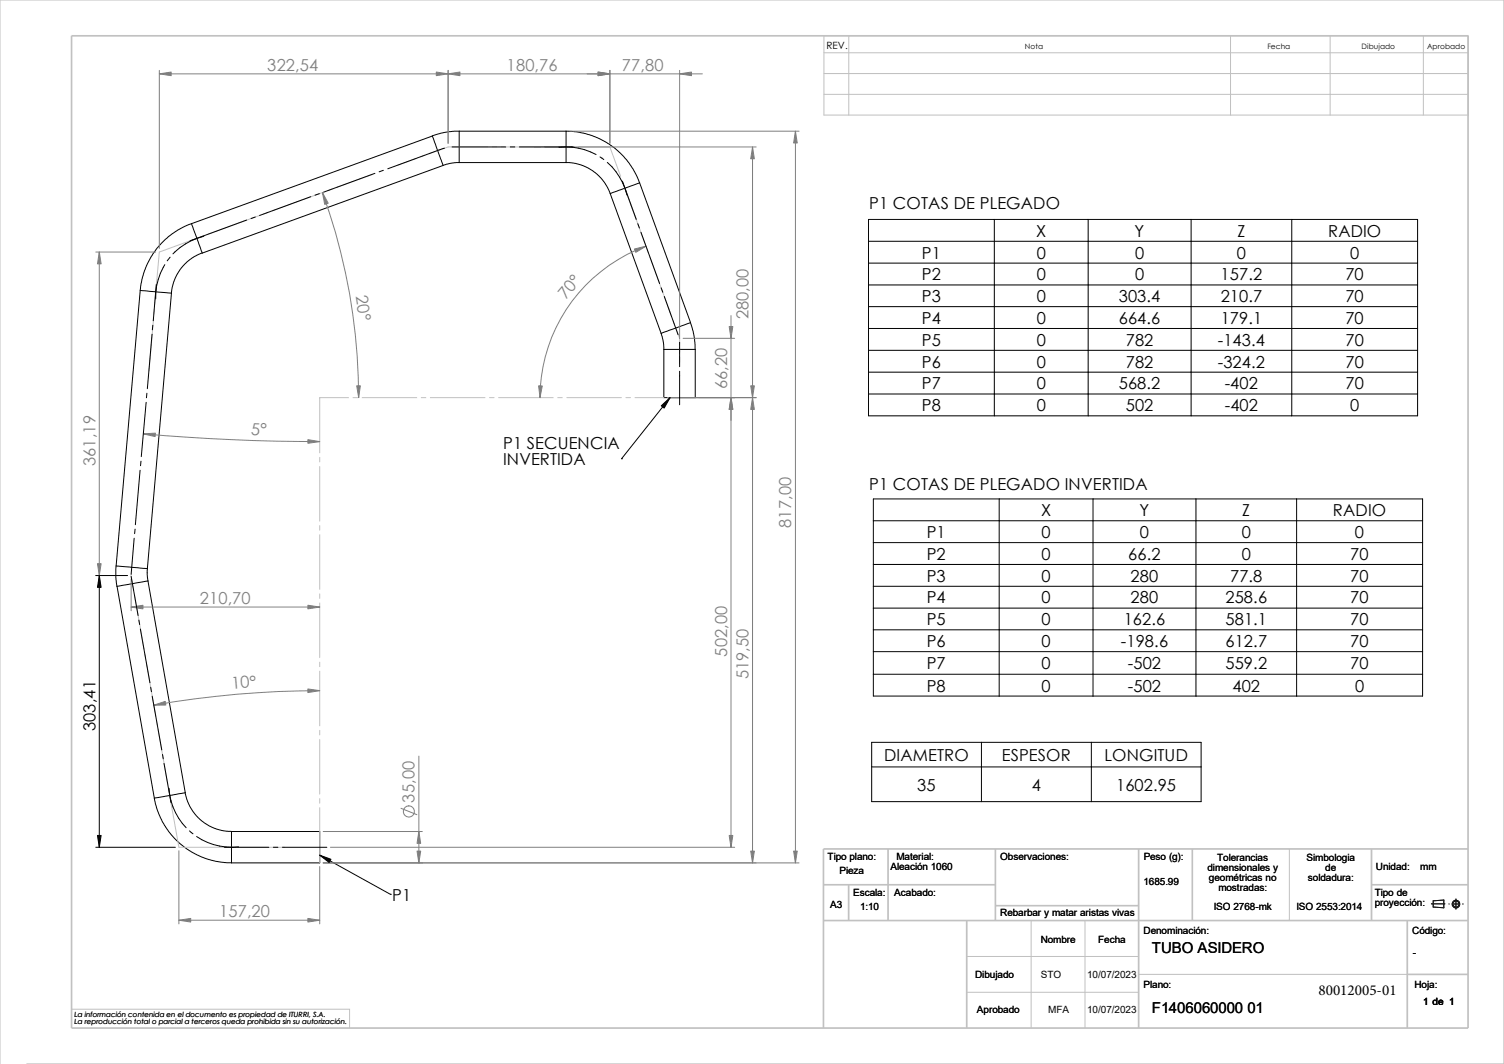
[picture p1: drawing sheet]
<svg xmlns="http://www.w3.org/2000/svg" width="420mm" height="297mm" viewBox="0 0 420 297" stroke-linecap="round" stroke-linejoin="round" font-family="sans-serif">
<g fill="none" stroke="#c0c0c0" stroke-width=".28">
<path d="M230.1 10h179.9v22.1h-179.9zM230.1 14.7h179.9M237 10v22.1M343.6 10v22.1M371.4 10v22.1M397.5 10v22.1M230.1 26.3h179.9M230.1 20.5h179.9M74.8 59.3l-1.1 .4M90.4 53.6l-14.4 5.2M92.8 52.7l-1.2 .5M104.1 48.7l-10.2 3.6"/>
<path d="M116.2 44.2l-5.2 2M118.6 43.3l-1.2 .5M136.2 41h-11.1l-5.3 1.9M137.5 41h1.2M140 41h17.9M159.2 41h1.2M161.7 41h8.6l3 8.2M173.7 50.4l.5 1.2M175.2 54.5l.4 1.2M176.1 56.9l.3 .8M44.5 70.3l-1.3 14.7M54.6 66.7l-10.1 3.7"/>
<path d="M56.9 65.8l-1.1 .5M72.5 60.2l-14.4 5.2M177.6 61l-3.1-8.5 5.7 15.7M180.6 69.3l.5 1.3M181.5 71.8l6 16.5M42.9 88.8l-1.3 14.7M43.1 86.3l-.1 1.2M188 89.5l.4 1.2M188.8 91.9l1 2.5M189.8 94.4v1.5M189.8 97.2v1.3M189.8 99.7v1.5"/>
<path d="M97.3 111h-8v15.4M98.6 111h1.3M101.1 111h15.3M117.6 111h1.3M120.2 111h15.2M136.7 111h1.3M139.2 111h15.3M155.7 111h1.3M158.3 111h15.2M174.8 111h1.3M177.3 111h8.1M89.3 127.7v1.2"/>
<path d="M89.3 130.2v15.3M89.3 146.7v1.3M89.3 149.3v15.2M36.6 160.6l.3 1.7M37.1 163.6l.2 1.2M37.5 166.1l.3 1.7M37.8 167.2l2.4 14M89.3 165.8v1.2M89.3 168.3v15.3M40.4 182.5l.2 1.2M40.9 185l2.6 15M89.3 184.8v1.3"/>
<path d="M89.3 187.4v15.2M43.7 201.2l.2 1.3M44.2 203.7l2.6 15M47 220l.2 1.2M89.3 203.9v1.2M89.3 206.4v15.3M47.5 222.5l2.5 14M50 236.5h12.7M64 236.5h1.3M66.5 236.5h12.9M89.3 222.9v1.3M89.3 225.5v15.4"/>
<path d="M360 237v20M288 257v30M303 257v30M270 277h48M270 267h48M318 272h75M0 297v-297h419.9v297h-412.4M20 281.7h77.6v5.3"/>
</g>
<g fill="none" stroke="#c0c0c0" stroke-width=".47">
<path d="M20 10h390v277h-390zM248 237v20M278 237v20M318 237v50M333 237v20M383 237v20M410 237h-180v50M230 247h48M230 257h180M237 247v10M270 257v30M278 252.8h40"/>
<path d="M383 247h27M393 257v30M393 272h17"/>
</g>
<g fill="none" stroke="#191924" stroke-width=".28">
<path d="M399.7 252.3h3.8M400.2 251.5l3-.3v2.2l-3-.2zM404.6 252.3h.1M405.9 252.3h1.3M406.6 251v2.8M408.5 252.3h.1"/>
<circle cx="406.6" cy="252.4" r="1.07"/>
<circle cx="406.6" cy="252.4" r=".86"/>
</g>
<g fill="none" stroke="#000" stroke-width=".28">
<path d="M128.2 36.6l-4.2 .4-3.3 .9M128.2 36.6v8.8M128.2 36.6h29.9M158.1 36.6l2.8 .2 3.6 .8 2.8 1.1 2.8 1.5 2.9 2.3 2 2.2 1.7 2.4 1.9 3.9M158.1 36.6v8.8M86.8 54.9l-14.3 5.3M89.2 54.1l-1.2 .4M104.7 48.4l-14.3 5.2M107.1 47.5l-1.2 .5M123.7 46.2l-67.2 24.5-3-8.3M123.7 46.2l-3-8.2-67.2 24.4M124.1 41.4l-15.8 5.7"/>
<path d="M126.2 41h15M128.2 45.4l-2 .1-2.5 .7M128.2 45.4h29.9M142.5 41h1.3M145 41h15.1M156.1 41.1a18 18 0 0 1 10.4 2M158.1 45.4l2 .1 2.1 .5 2.1 .9 1.4 .9 2.6 2.5 1.3 2 .8 1.7M167.6 43.8l1 .7M169.6 45.3a17.9 17.9 0 0 1 5.5 9.1M173.8 50.6l3.9 10.7M178.6 51l14.2 39M178.6 51l-8.2 3 14.2 39"/>
<path d="M43.6 79.4l-.8 10.1M46 73.9a17.8 17.8 0 0 0-2.5 9.5M47.5 71.8l-.8 1M53.5 62.4l-2.5 1.1-3 1.8-1.9 1.5-2.5 2.8-1.4 2-1.8 3.9-.8 2.5-.4 3.1M56.4 70.6l-1.9 .9-1.5 1-2.7 2.7-1 1.7-.8 1.8-.6 3.1M56.9 66a18.1 18.1 0 0 0-8.6 4.9M68.9 61.4l-15.8 5.8M71.3 60.6l-1.2 .4M178.1 62.4l.5 1.3M179 64.9l5.2 14.3M242.5 61.3h153.4v54.8h-153.4zM242.5 67.4h153.4"/>
<path d="M242.5 73.4h153.4M242.5 79.5h153.4M277.7 61.3v54.8M303.9 61.3v54.8M332.6 61.3v54.8M360.7 61.3v54.8M39.2 81.1l-6.8 76.9M39.2 81.1l8.7 .7M42.5 93.3l-1.4 15.2M42.7 90.8l-.2 1.3M47.9 81.8l-6.8 77M184.6 93l.6 2 .2 2.5"/>
<path d="M184.6 80.3l.5 1.3M185.4 97.5v13.5h8.7v-13.5M185.4 97.5h8.7M185.5 82.8l3.9 10.6M189.8 95.5v6.9M192.8 90l.9 3.3 .4 4.2M192.8 90l-8.2 3M242.5 85.6h153.4M242.5 91.7h153.4M242.5 97.8h153.4M40.8 112.3l-1.3 15.2M41 109.8l-.1 1.2"/>
<path d="M187.1 111l-13.5 17.1M189.8 103.6v9.4M242.5 103.9h153.4M242.5 110h153.4M39.1 131.3l-1.3 15.2M39.4 128.7l-.2 1.3M173.6 128.1h.1M243.9 139.3h153.4v55h-153.4zM279 139.3v55M305.2 139.3v55M334 139.3v55M362.1 139.3v55"/>
<path d="M32.4 158l-.1 3.2 .3 2.5M32.4 158l8.7 .8M37.5 150.2l-.9 10.2M37.7 147.7l-.1 1.3M41.1 158.7l.2 3.5M243.9 145.4h153.4M243.9 151.5h153.4M243.9 157.6h153.4M26.8 160.7h8.8M27.7 160.7v75.8M32.7 163.7l10.4 59.1M36.6 160.9l2 10.9"/>
<path d="M38.8 173.1l.2 1.2M39.2 175.6l2.7 15M41.3 162.2l10.4 59.1-8.6 1.5M41.3 162.2l-8.6 1.5M243.9 163.7h153.4M243.9 169.8h153.4M243.9 175.8h153.4M42.1 191.9l.2 1.2M42.5 194.4l2.7 14.9M243.9 181.9h153.4M243.9 188.2h153.4M45.4 210.6l.2 1.2"/>
<path d="M45.8 213.1l2 10.9M243.4 207.2h92v16.6h-92zM243.4 214.1h92M274.1 207.2v16.6M304.8 207.2v16.6M26.8 236.5h22.2M43.1 222.8l.9 3.6 1.3 3 1.8 2.7 3.1 3.3 3.2 2.4 3.7 1.7 3.1 .9 4.4 .4M47.2 220a17.1 17.1 0 0 0 4.8 11.1M51.7 221.3l.5 1.9 .8 2 1.4 2 1.5 1.6 2.1 1.5 1.9 .9 2.2 .7 2.5 .2M52.9 231.9l1 .8M54.9 233.5a17.4 17.4 0 0 0 11.7 2.9M62.7 236.5h12.4"/>
<path d="M64.6 232.1h24.7v8.8h-24.7M64.6 232.1v8.8M76.3 236.5h1.3M78.9 236.5h12.4M89.3 238.7l19.7 10.9M109 249.6h.1"/>
</g>
<g fill="none" stroke="#808080" stroke-width=".28">
<path d="M44.5 19.6v49.7M125.1 19.6v20.4M170.3 19.6v20.4M189.8 19.6v74.9M44.5 20.6h151.6M159 36.6h64.1M222.1 36.6v204.3M90 53.8a166.6 166.6 0 0 1 10.2 57.2M152.1 41h59.1M210.1 41v199.9M26.8 70.4h16.7M27.7 70.4v90.3"/>
<path d="M180.4 68.7a45 45 0 0 0-29.6 42.3M190.8 94.4h14.3M204.1 88.1v148.4M186.4 111h24.8M40 121.1a573.5 573.5 0 0 0 49.3 2.2M26.8 160.7h8.8M36.6 161.7v8.8M36.6 169.5h52.7M89.3 192.8a265.5 265.5 0 0 0-46.3 4.1M117 211.1v29.8M50 237.5v20.4M90.3 232.1h27.6"/>
<path d="M92.3 236.5h112.8M112 225.6l4.4 1.8M50 256.9h39.3M89.3 241.9v16M90.3 240.9h132.8"/>
<circle cx="114.2" cy="226.5" r="1.56"/>
</g>
<g fill="#808080" stroke="#808080" stroke-width=".28">
<path d="M50 256.9l3.3-.5v1z"/>
<path d="M86 256.4l3.3 .5-3.3 .5z"/>
<path d="M36.6 169.5l3.3-.5v1z"/>
<path d="M86 169l3.3 .5-3.3 .5z"/>
<path d="M27.7 70.4l.5 3.3h-1z"/>
<path d="M27.2 157.4h1l-.5 3.3z"/>
<path d="M121.8 20.1l3.3 .5-3.3 .5z"/>
<path d="M44.5 20.6l3.3-.5v1z"/>
<path d="M167 20.1l3.3 .5-3.3 .5z"/>
<path d="M125.1 20.6l3.3-.5v1z"/>
<path d="M189.8 20.6l3.3-.5v1z"/>
<path d="M40 121.1l3.4-.2-.1 1z"/>
<path d="M86 122.7l3.3 .6-3.3 .4z"/>
<path d="M86 192.3l3.3 .5-3.3 .5z"/>
<path d="M43 196.9l3.1-1.1 .2 1z"/>
<path d="M99.6 107.7h1l-.4 3.3z"/>
<path d="M90 53.8l1.7 2.9-1 .4z"/>
<path d="M177.2 69.5l3.2-.8-2.9 1.7z"/>
<path d="M150.4 107.7h1l-.6 3.3z"/>
<path d="M203.6 91.1h1l-.5 3.3z"/>
<path d="M204.1 111l.5 3.3h-1z"/>
<path d="M210.1 41l.6 3.3h-1.1z"/>
<path d="M209.6 107.7h1.1l-.6 3.3z"/>
<path d="M203.6 233.2h1l-.5 3.3z"/>
<path d="M209.6 237.6h1.1l-.6 3.3z"/>
<path d="M210.1 111l.6 3.3h-1.1z"/>
<path d="M117 232.1l.5 3.3h-1z"/>
<path d="M116.5 237.6h1l-.5 3.3z"/>
<path d="M222.1 36.6l.5 3.3h-1z"/>
<path d="M221.6 237.6h1l-.5 3.3z"/>
</g>
<path d="M184.7 113.3l2.4-2.3-1.6 2.9zM27.7 160.7l.5 3.3h-1zM27.2 233.2h1l-.5 3.3zM89.3 238.7l3.1 1.2-.5 .8z" fill="#000" stroke="#000" stroke-width=".28"/>
<g font-size="4.6" fill="#808080">
<text x="74.6" y="19.7">322,54</text>
<text x="141.5" y="19.7">180,76</text>
<text x="173.7" y="19.7">77,80</text>
<text x="99.3" y="82.7" transform="rotate(81 99.3 82.7)">20°</text>
<text x="158" y="83.7" transform="rotate(-50 158 83.7)">70°</text>
<text x="209" y="89.1" transform="rotate(-90 209 89.1)">280,00</text>
<text x="203" y="108.7" transform="rotate(-90 203 108.7)">66,20</text>
<text x="70" y="121.4" transform="rotate(2 70 121.4)">5°</text>
<text x="26.6" y="130.1" transform="rotate(-90 26.6 130.1)">361,19</text>
<text x="221" y="147.4" transform="rotate(-90 221 147.4)">817,00</text>
<text x="55.8" y="168.5">210,70</text>
<text x="203" y="183.3" transform="rotate(-90 203 183.3)">502,00</text>
<text x="209" y="189.7" transform="rotate(-90 209 189.7)">519,50</text>
<text x="64.7" y="192.4" transform="rotate(-4 64.7 192.4)">10°</text>
<text x="115.8" y="224" transform="rotate(-90 115.8 224)">35,00</text>
<text x="61.2" y="255.9">157,20</text>
</g>
<g font-size="4.6">
<text x="242.7" y="58.4">P1 COTAS DE PLEGADO</text>
<text x="289.3" y="66.1">X</text>
<text x="316.8" y="66.1">Y</text>
<text x="345.5" y="66.1">Z</text>
<text x="370.9" y="66.1">RADIO</text>
<text x="257.4" y="72.2">P1</text>
<text x="289.5" y="72.2">0</text>
<text x="317" y="72.2">0</text>
<text x="345.4" y="72.2">0</text>
<text x="377" y="72.2">0</text>
<text x="257.4" y="78.2">P2</text>
<text x="289.5" y="78.2">0</text>
<text x="316.9" y="78.2">0</text>
<text x="340.9" y="78.2">157.2</text>
<text x="375.7" y="78.2">70</text>
<text x="257.4" y="84.3">P3</text>
<text x="289.5" y="84.3">0</text>
<text x="312.4" y="84.3">303.4</text>
<text x="340.9" y="84.3">210.7</text>
<text x="375.7" y="84.3">70</text>
<text x="257.4" y="90.4">P4</text>
<text x="289.5" y="90.4">0</text>
<text x="312.4" y="90.4">664.6</text>
<text x="340.9" y="90.4">179.1</text>
<text x="375.7" y="90.4">70</text>
<text x="257.4" y="96.5">P5</text>
<text x="289.5" y="96.5">0</text>
<text x="314.4" y="96.5">782</text>
<text x="340.1" y="96.5">-143.4</text>
<text x="375.7" y="96.5">70</text>
<text x="257.4" y="102.6">P6</text>
<text x="289.5" y="102.6">0</text>
<text x="314.4" y="102.6">782</text>
<text x="340.1" y="102.6">-324.2</text>
<text x="375.7" y="102.6">70</text>
<text x="257.4" y="108.7">P7</text>
<text x="289.5" y="108.7">0</text>
<text x="312.4" y="108.7">568.2</text>
<text x="342" y="108.7">-402</text>
<text x="375.7" y="108.7">70</text>
<text x="257.4" y="114.8">P8</text>
<text x="289.5" y="114.8">0</text>
<text x="314.4" y="114.8">502</text>
<text x="342" y="114.8">-402</text>
<text x="377" y="114.8">0</text>
<text x="140.5" y="125.3">P1 SECUENCIA</text>
<text x="140.5" y="129.9">INVERTIDA</text>
<text x="242.7" y="136.8">P1 COTAS DE PLEGADO INVERTIDA</text>
<text x="290.7" y="144.1">X</text>
<text x="318.2" y="144.1">Y</text>
<text x="346.9" y="144.1">Z</text>
<text x="372.2" y="144.1">RADIO</text>
<text x="258.8" y="150.2">P1</text>
<text x="290.9" y="150.2">0</text>
<text x="318.3" y="150.2">0</text>
<text x="346.8" y="150.2">0</text>
<text x="378.4" y="150.2">0</text>
<text x="258.8" y="156.3">P2</text>
<text x="290.9" y="156.3">0</text>
<text x="315.1" y="156.3">66.2</text>
<text x="346.8" y="156.3">0</text>
<text x="377" y="156.3">70</text>
<text x="258.8" y="162.3">P3</text>
<text x="290.9" y="162.3">0</text>
<text x="315.7" y="162.3">280</text>
<text x="343.5" y="162.3">77.8</text>
<text x="377.1" y="162.3">70</text>
<text x="258.8" y="168.4">P4</text>
<text x="290.9" y="168.4">0</text>
<text x="315.7" y="168.4">280</text>
<text x="342.2" y="168.4">258.6</text>
<text x="377" y="168.4">70</text>
<text x="258.8" y="174.5">P5</text>
<text x="290.9" y="174.5">0</text>
<text x="313.8" y="174.5">162.6</text>
<text x="342.2" y="174.5">581.1</text>
<text x="377.1" y="174.5">70</text>
<text x="258.8" y="180.6">P6</text>
<text x="290.9" y="180.6">0</text>
<text x="313" y="180.6">-198.6</text>
<text x="342.2" y="180.6">612.7</text>
<text x="377" y="180.6">70</text>
<text x="258.8" y="186.8">P7</text>
<text x="290.9" y="186.8">0</text>
<text x="315" y="186.8">-502</text>
<text x="342.2" y="186.8">559.2</text>
<text x="377.1" y="186.8">70</text>
<text x="258.8" y="193">P8</text>
<text x="290.9" y="193">0</text>
<text x="315" y="193">-502</text>
<text x="344.2" y="193">402</text>
<text x="378.4" y="193">0</text>
<text x="26.6" y="204.1" transform="rotate(-90 26.6 204.1)">303,41</text>
<text x="246.9" y="212.4">DIAMETRO</text>
<text x="279.8" y="212.4">ESPESOR</text>
<text x="308.5" y="212.4">LONGITUD</text>
<text x="256.2" y="220.7">35</text>
<text x="288.1" y="220.7">4</text>
<text x="311.7" y="220.7">1602.95</text>
<text x="109.5" y="251.5">P1</text>
</g>
<g font-size="4.2">
<text x="321.7" y="265.9">TUBO ASIDERO</text>
<text x="368.2" y="277.8">80012005-01</text>
<text x="321.7" y="282.8">F1406060000 01</text>
</g>
<g font-size="2.8">
<text x="230.8" y="13.6">REV.</text>
<text x="231.1" y="239.9">Tipo plano:</text>
<text x="250.3" y="239.9">Material:</text>
<text x="279.3" y="239.9">Observaciones:</text>
<text x="319.4" y="239.9">Peso (g):</text>
<text x="234.4" y="244.1">Pieza</text>
<text x="248.6" y="243">Aleación 1060</text>
<text x="337.2" y="243.2">dimensionales y</text>
<text x="337.6" y="246">geométricas no</text>
<text x="339.9" y="240.3">Tolerancias</text>
<text x="364.8" y="240.2">Simbologia</text>
<text x="365.2" y="245.9">soldadura:</text>
<text x="370.1" y="243">de</text>
<text x="384.2" y="242.7">Unidad:</text>
<text x="396.6" y="242.7">mm</text>
<text x="238.3" y="250">Escala:</text>
<text x="249.7" y="250">Acabado:</text>
<text x="319.4" y="246.9">1685.99</text>
<text x="340.2" y="248.8">mostradas:</text>
<text x="383.9" y="250">Tipo de</text>
<text x="231.8" y="253.4">A3</text>
<text x="240.2" y="254">1:10</text>
<text x="279.3" y="255.7">Rebarbar y matar aristas vivas</text>
<text x="338.9" y="254">ISO 2768-mk</text>
<text x="362" y="254">ISO 2553:2014</text>
<text x="383.9" y="252.8">proyección:</text>
<text x="290.6" y="263.4">Nombre</text>
<text x="306.7" y="263.4">Fecha</text>
<text x="319.4" y="260.6">Denominación:</text>
<text x="394.4" y="260.6">Código:</text>
<text x="394.5" y="266.9">-</text>
<text x="272.3" y="273">Dibujado</text>
<text x="290.6" y="273">STO</text>
<text x="303.6" y="273">10/07/2023</text>
<text x="319.4" y="275.8">Plano:</text>
<text x="395" y="275.8">Hoja:</text>
<text x="397.4" y="280.6">1 de 1</text>
<text x="272.8" y="282.8">Aprobado</text>
<text x="292.7" y="282.8">MFA</text>
<text x="303.6" y="282.8">10/07/2023</text>
</g>
<g font-size="2.1">
<text x="286.2" y="13.6">Nota</text>
<text x="353.9" y="13.6">Fecha</text>
<text x="380.2" y="13.6">Dibujado</text>
<text x="398.5" y="13.6">Aprobado</text>
</g>
<g font-size="2">
<text x="20.8" y="285.8">La reproducción total o parcial a terceros queda prohibida sin su autorización.</text>
<text x="20.8" y="283.8">La información contenida en el documento es propiedad de ITURRI, S.A.</text>
</g>
</svg>
